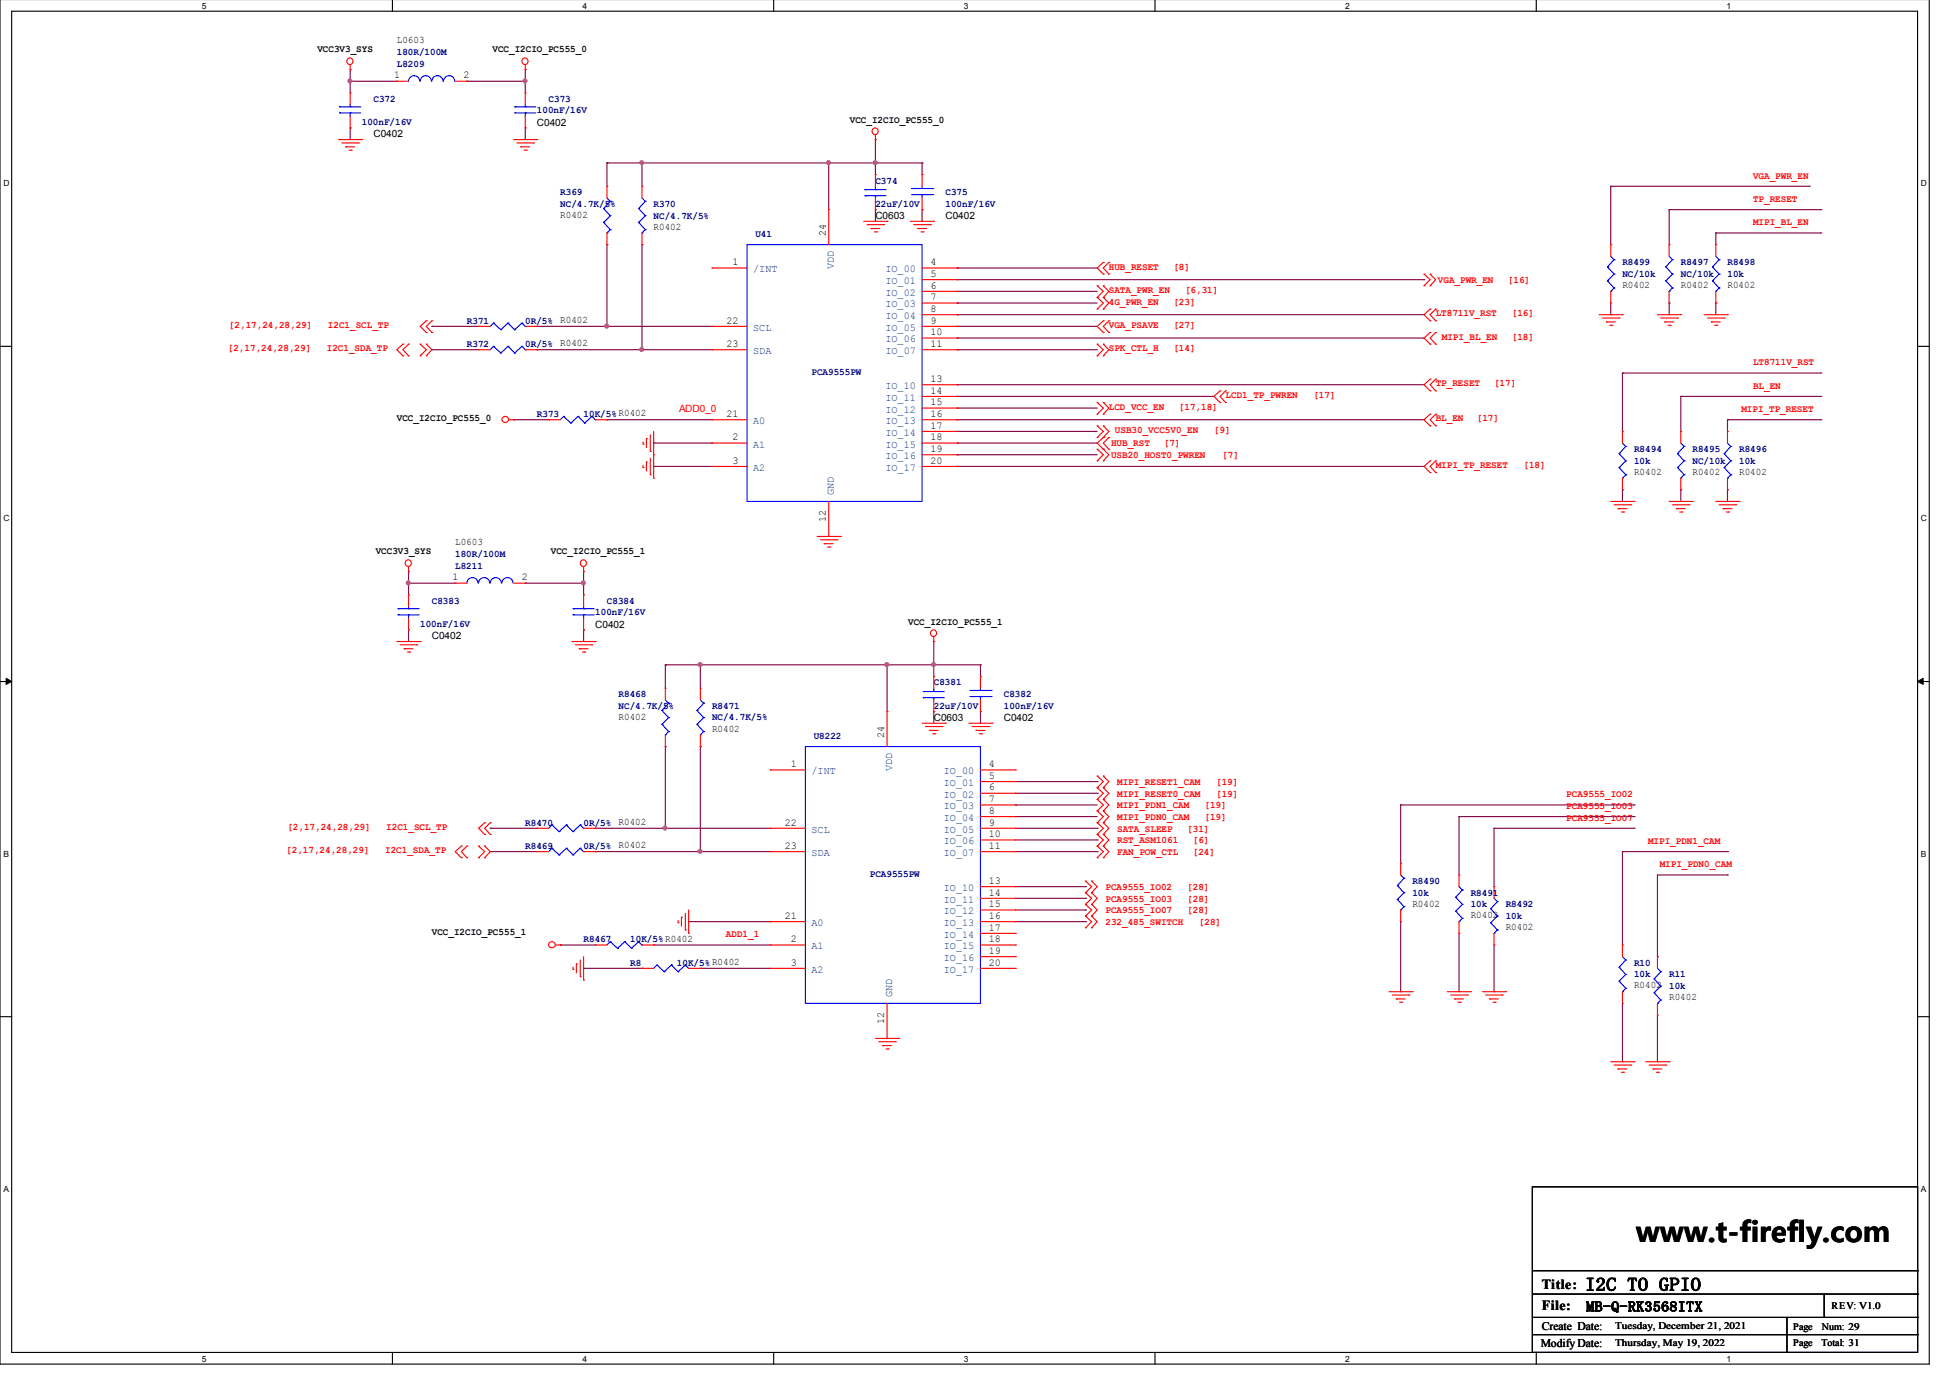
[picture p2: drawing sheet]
<svg xmlns="http://www.w3.org/2000/svg" width="297mm" height="210mm" viewBox="0 0 297 210" stroke-linecap="round" stroke-linejoin="round" font-family="sans-serif">
<path d="M0 -.1v207.9h293.9v-207.9M1.8 1.7h290.3v204.3h-290.3z" fill="none" stroke="#000" stroke-width=".17"/>
<g fill="#fff">
<path d="M30.7 .2h.6v1.3h-.6z"/>
<path d="M30.7 206.3h.6v1.3h-.6z"/>
</g>
<path d="M59.8 -.1v1.8M59.8 206v1.8" fill="none" stroke="#000" stroke-width=".17"/>
<g fill="#fff">
<path d="M88.7 .2h.6v1.3h-.6z"/>
<path d="M88.7 206.3h.6v1.3h-.6z"/>
</g>
<path d="M117.9 -.1v1.8M117.9 206v1.8" fill="none" stroke="#000" stroke-width=".17"/>
<g fill="#fff">
<path d="M146.8 .2h.6v1.3h-.6z"/>
<path d="M146.8 206.3h.6v1.3h-.6z"/>
</g>
<path d="M175.9 -.1v1.8M175.9 206v1.8" fill="none" stroke="#000" stroke-width=".17"/>
<g fill="#fff">
<path d="M204.9 .2h.6v1.3h-.6z"/>
<path d="M204.9 206.3h.6v1.3h-.6z"/>
</g>
<path d="M234 -.1v1.8M234 206v1.8" fill="none" stroke="#000" stroke-width=".17"/>
<g fill="#fff">
<path d="M263 .2h.6v1.3h-.6z"/>
<path d="M263 206.3h.6v1.3h-.6z"/>
<path d="M.5 27.2h.9v1.3h-.9z"/>
<path d="M292.6 27.2h.9v1.3h-.9z"/>
<path d="M.5 78.2h.9v1.4h-.9z"/>
<path d="M292.6 78.2h.9v1.4h-.9z"/>
</g>
<path d="M0 52.8h1.8M292.1 52.8h1.8" fill="none" stroke="#000" stroke-width=".17"/>
<g fill="#fff">
<path d="M.5 129.3h.8v1.4h-.8z"/>
<path d="M292.6 129.3h.8v1.4h-.8z"/>
</g>
<path d="M0 103.8h1.8M292.1 103.8h1.8" fill="none" stroke="#000" stroke-width=".17"/>
<path d="M.9 103.3l.9 .5-.9 .4zM292.1 103.8l.8-.5v.9z" fill="#000" stroke="#000" stroke-width=".15"/>
<g fill="#fff">
<path d="M.5 180.4h.7v1.3h-.7z"/>
<path d="M292.6 180.4h.7v1.3h-.7z"/>
</g>
<g fill="none" stroke="#000" stroke-width=".17">
<path d="M0 154.9h1.8M292.1 154.9h1.8M233.4 180.8h58.7v25.2h-58.7zM233.4 193.6h58.7M233.4 197.1h58.7M277.9 197.1v3.6M292.1 193.6h.1M292.1 197.1h.1M233.4 200.7h58.7M233.4 203.3h58.7M272.2 206h.1M272.2 200.7v5.3"/>
<path d="M277.9 200.7h.1M292.1 200.7h.1M292.1 203.3h.1"/>
</g>
<g fill="none" stroke="#800040" stroke-width=".17">
<path d="M53.3 12.4h.1M53.3 10.6h.1M53.3 19.5h.1M53.3 12.4h7.2M53.3 10.6v3.6M53.3 19.5v1.8M71.1 12.4h.1M71.1 12.4h8.9M80 12.4h.1M80 19.5h.1M80 10.6h.1M80 10.6v3.6"/>
<path d="M80 19.5v1.8M92.5 37.3h.1M92.5 24.8h.1M92.5 24.8v3.6M92.5 37.3v12.4M92.5 24.8h48M97.8 37.3h.1M97.8 24.8h.1M97.8 24.8v3.6M97.8 37.3v16M126.2 24.8h.1M126.2 24.8v7.1"/>
<path d="M133.3 24.8h.1M133.3 31.9h.1M133.3 21.3h.1M133.3 21.3v5.3M133.3 31.9v1.8M140.5 31.9h.1M140.5 24.8h.1M140.5 24.8v1.8M140.5 31.9v1.8M245.4 28.4h.1M245.4 28.4v8.9M245.4 28.4h30.2"/>
<path d="M254.3 31.9h.1M254.3 31.9v5.4M254.3 31.9h23.1M261.4 35.5h.1M261.4 35.5v1.8M261.4 35.5h16M275.6 28.4h.1M277.4 31.9h.1M277.4 35.5h.1M65.8 53.3h.1M65.8 49.7h.1M65.8 49.7h7.1"/>
<path d="M65.8 53.3h7.1M81.8 49.7h.1M81.8 53.3h.1M81.8 49.7h26.7M81.8 53.3h26.7M92.5 49.7h.1M97.8 53.3h.1M145.8 40.8h.1M145.8 47.9h.1M145.8 58.6h.1M145.8 51.5h.1M145.8 53.3h.1"/>
<path d="M145.8 44.4h.1M145.8 49.7h.1M145.8 46.2h.1M145.8 40.8h21.3M145.8 47.9h71.1M145.8 42.6h71.1M145.8 49.7h21.3M145.8 53.3h21.3M145.8 58.6h71.1M145.8 51.5h71.1M145.8 44.4h21.3M145.8 46.2h21.3"/>
<path d="M216.9 42.6h.1M245.4 47.9h.1M245.4 46.2v1.7M247.1 56.8h.1M247.1 56.8v8.9M247.1 56.8h30.3M254.3 46.2h.1M254.3 46.2v1.7M261.4 46.2h.1M261.4 46.2v1.7M277.4 56.8h.1M78.2 63.9h.1"/>
<path d="M78.2 63.9h5.4M92.5 63.9h.1M92.5 63.9h16M99.6 71h.1M99.6 67.5h.1M99.6 71h8.9M99.6 67.5h8.9M145.8 62.2h.1M145.8 60.4h.1M145.8 63.9h.1M145.8 65.7h.1M145.8 67.5h.1"/>
<path d="M145.8 69.3h.1M145.8 71h.1M145.8 63.9h71.1M145.8 71h71.1M145.8 67.5h21.3M145.8 62.2h21.3M145.8 60.4h39.1M145.8 65.7h21.3M145.8 69.3h21.3M247.1 74.6h.1M247.1 74.6v1.8M256 74.6h.1"/>
<path d="M256 60.4h.1M256 60.4h21.4M256 60.4v5.3M256 74.6v1.8M263.1 74.6h.1M263.1 63.9h.1M263.1 63.9h14.3M263.1 63.9v1.8M263.1 74.6v1.8M277.4 60.4h.1M277.4 63.9h.1M62.2 88.8h.1"/>
<path d="M62.2 87.1h.1M62.2 95.9h.1M62.2 88.8h7.1M62.2 87.1v3.5M62.2 95.9v1.8M80 88.8h.1M80 88.8h8.9M88.9 88.8h.1M88.9 95.9h.1M88.9 87.1h.1M88.9 87.1v3.5M88.9 95.9v1.8"/>
<path d="M142.2 97.7h.1M142.2 97.7v5.4M101.3 113.7h.1M101.3 101.3h.1M101.3 101.3v3.5M101.3 113.7v12.5M101.3 101.3h48.1M106.7 113.7h.1M106.7 101.3h.1M106.7 101.3v3.5M106.7 113.7v16M135.1 101.3h.1"/>
<path d="M135.1 101.3v7.1M142.2 101.3h.1M142.2 108.4h.1M142.2 108.4v1.8M149.4 108.4h.1M149.4 101.3h.1M149.4 101.3v1.8M149.4 108.4v1.8M154.7 119.1h12.4M167.1 119.1h.1M74.7 129.7h.1M74.7 126.2h.1"/>
<path d="M74.7 126.2h7.1M74.7 129.7h7.1M90.7 126.2h.1M90.7 129.7h.1M90.7 126.2h26.6M90.7 129.7h26.6M101.3 126.2h.1M106.7 129.7h.1M154.7 122.6h.1M154.7 124.4h.1M154.7 126.2h12.4M154.7 129.7h12.4"/>
<path d="M154.7 120.8h12.4M154.7 127.9h12.4M154.7 122.6h12.4M154.7 124.4h12.4M154.7 136.8h10.7M154.7 135.1h10.7M154.7 138.6h10.7M165.4 136.8h.1M165.4 135.1h.1M165.4 138.6h.1M167.1 120.8h.1M167.1 126.2h.1"/>
<path d="M167.1 127.9h.1M167.1 129.7h.1M213.4 122.6h.1M213.4 122.6v8.9M213.4 122.6h35.5M222.2 124.4h.1M222.2 124.4v8.9M222.2 124.4h26.7M227.6 126.2h.1M227.6 126.2h21.3M227.6 126.2v8.9M247.1 129.7h.1"/>
<path d="M247.1 129.7h16M247.1 129.7v14.2M248.9 122.6h.1M248.9 124.4h.1M248.9 126.2h.1M263.1 129.7h.1M263.1 133.3h.1M263.1 133.3h-10.6v12.4M85.3 143.9h.1M85.3 143.9h5.4M88.9 147.5h8.9M97.8 147.5h.1"/>
<path d="M99.6 143.9h.1M99.6 143.9h17.7M104.9 140.4h.1M104.9 140.4h12.4M106.7 147.5h.1M106.7 147.5h10.6M154.7 140.4h10.7M165.4 140.4h.1M213.4 151.1h.1M213.4 140.4v10.7M222.2 151.1h.1M222.2 142.2v8.9"/>
<path d="M227.6 151.1h.1M227.6 143.9v7.2M247.1 152.8v8.9M252.5 145.7h.1M252.5 154.6v7.1M247.1 161.7h.1M252.5 161.7h.1"/>
</g>
<g fill="#f0f" stroke="#f0f" stroke-width=".17">
<circle cx="92.4" cy="49.7" r=".3"/>
<circle cx="97.7" cy="53.2" r=".3"/>
<circle cx="133.3" cy="24.8" r=".3"/>
<circle cx="126.2" cy="24.8" r=".3"/>
<circle cx="97.7" cy="24.8" r=".3"/>
<circle cx="53.3" cy="12.3" r=".3"/>
<circle cx="80" cy="12.3" r=".3"/>
<circle cx="101.3" cy="126.1" r=".3"/>
<circle cx="106.6" cy="129.7" r=".3"/>
<circle cx="135.1" cy="101.2" r=".3"/>
<circle cx="142.2" cy="101.2" r=".3"/>
<circle cx="106.6" cy="101.2" r=".3"/>
<circle cx="62.2" cy="88.8" r=".3"/>
<circle cx="88.9" cy="88.8" r=".3"/>
</g>
<g fill="none" stroke="#f00" stroke-width=".17">
<path d="M53.3 10.6h.1M53.3 14.2h.1M53.3 19.5h.1M53.3 9.9v.7M53.3 14.2v1.7M53.3 17.7v1.8M60.5 12.4h.1M60.5 12.4h1.7M69.3 12.4h1.8M71.1 12.4h.1M80 10.6h.1M80 14.2h.1"/>
<path d="M80 19.5h.1M80 9.9v.7M80 14.2v1.7M80 17.7v1.8M51.6 21.3h3.5M52.1 21.8h2.5M52.7 22.4h.1M52.7 22.4h1.3M53.2 22.9h.3M53.5 22.9h.1M54.6 21.8h.1M55.1 21.3h.1"/>
<path d="M78.2 21.3h3.6M78.7 21.8h2.6M79.3 22.4h.1M79.3 22.4h1.4M79.8 22.9h.4M80.2 22.9h.1M81.3 21.8h.1M81.8 21.3h.1M92.5 28.4h.1M92.5 37.3h.1M92.5 28.4v1.8M92.5 35.5v1.8"/>
<path d="M97.8 28.4h.1M97.8 37.3h.1M97.8 28.4v1.8M97.8 35.5v1.8M126.2 31.9h.1M126.2 31.9v5.4M131.6 33.7h3.5M132.1 34.2h2.5M132.7 34.8h.1M132.7 34.8h1.3M133.2 35.3h.3M133.3 21.3h.1"/>
<path d="M133.3 31.9h.1M133.3 26.6h.1M133.3 20.6v.7M133.3 26.6v1.8M133.3 30.2v1.7M133.5 35.3h.1M134.6 34.2h.1M135.1 33.7h.1M138.7 33.7h3.5M139.2 34.2h2.5M139.8 34.8h.1M139.8 34.8h1.3"/>
<path d="M140.3 35.3h.3M140.5 26.6h.1M140.5 31.9h.1M140.5 26.6v1.8M140.5 30.2v1.7M140.6 35.3h.1M141.7 34.2h.1M142.2 33.7h.1M168.1 40h.1M168.1 40l-1 .8 1 1M168.9 40h.1M168.9 40l-.8 .8 .8 1"/>
<path d="M245.4 37.3h.1M245.4 37.3v1.7M254.3 37.3h.1M254.3 37.3v1.7M261.4 37.3h.1M261.4 37.3v1.7M61.4 54.2h.1M61.4 52.4h.1M61.4 52.4l-.9 .9 .9 .9M62.2 54.2h.1M62.2 52.4h.1M62.2 52.4l-.8 .9 .8 .9"/>
<path d="M64 54.2h.1M64 52.4h.1M64 52.4l.9 .9-.9 .9M64.9 52.4h.1M64.9 54.2h.1M64.9 50.6h.1M64.9 48.9h.1M64.9 52.4l.9 .9-.9 .9M64.9 48.9l-.9 .8 .9 .9M65.8 50.6h.1M65.8 48.9h.1M65.8 48.9l-.9 .8 .9 .9"/>
<path d="M72.9 53.3h.1M72.9 49.7h.1M72.9 53.3h1.8M72.9 49.7h1.8M80 53.3h1.8M80 49.7h1.8M81.8 53.3h.1M81.8 49.7h.1M108.5 40.8h.1M108.5 49.7h.1M108.5 53.3h.1M108.5 53.3h5.3"/>
<path d="M108.5 49.7h5.3M108.5 40.8h5.3M140.5 47.9h5.3M140.5 53.3h5.3M140.5 49.7h5.3M140.5 40.8h5.3M140.5 42.6h5.3M140.5 44.4h5.3M140.5 46.2h5.3M140.5 51.5h5.3M140.5 58.6h5.3M145.8 40.8h.1"/>
<path d="M145.8 42.6h.1M145.8 44.4h.1M145.8 46.2h.1M145.8 47.9h.1M145.8 49.7h.1M145.8 51.5h.1M145.8 53.3h.1M145.8 58.6h.1M167.1 54.2h.1M167.1 52.4h.1M167.1 43.5h.1M167.1 45.3h.1"/>
<path d="M167.1 47.1h.1M167.1 52.4l1 .9-1 .9M167.1 43.5l1 .9-1 .9M167.1 45.3l1 .9-1 .9M168.1 41.8h.1M168.1 54.2h.1M168.1 52.4h.1M168.1 43.5h.1M168.1 45.3h.1M168.1 50.6h.1M168.1 48.9h.1M168.1 47.1h.1"/>
<path d="M168.1 52.4l.8 .9-.8 .9M168.1 43.5l.8 .9-.8 .9M168.1 48.9l-1 .8 1 .9M168.1 45.3l.8 .9-.8 .9M168.9 41.8h.1M168.9 48.9h.1M168.9 50.6h.1M168.9 48.9l-.8 .8 .8 .9M185.8 59.5h.1M185.8 59.5l-.9 .9 .9 .9M186.7 59.5h.1M186.7 59.5l-.9 .9 .9 .9"/>
<path d="M216.9 43.5h.1M216.9 41.8h.1M216.9 41.8l.9 .8-.9 .9M217.8 43.5h.1M217.8 41.8h.1M217.8 50.6h.1M217.8 52.4h.1M217.8 59.5h.1M217.8 57.8h.1M217.8 48.9h.1M217.8 47.1h.1M217.8 41.8l.9 .8-.9 .9"/>
<path d="M217.8 50.6l-.9 .9 .9 .9M217.8 57.8l-.9 .8 .9 .9M217.8 47.1l-.9 .8 .9 1M218.7 52.4h.1M218.7 50.6h.1M218.7 57.8h.1M218.7 59.5h.1M218.7 47.1h.1M218.7 48.9h.1M218.7 50.6l-.9 .9 .9 .9M218.7 57.8l-.9 .8 .9 .9M218.7 47.1l-.9 .8 .9 1"/>
<path d="M243.6 47.9h3.5M244.1 48.4h2.5M244.7 49h.1M244.7 49h1.3M245.2 49.5h.3M245.4 46.2h.1M245.4 44.4v1.8M245.5 49.5h.1M246.6 48.4h.1M247.1 47.9h.1M252.5 47.9h3.5M253 48.4h2.5"/>
<path d="M253.6 49h.1M253.6 49h1.3M254.1 49.5h.3M254.3 46.2h.1M254.3 44.4v1.8M254.4 49.5h.1M255.5 48.4h.1M256 47.9h.1M259.6 47.9h3.5M260.1 48.4h2.5M260.7 49h.1M260.7 49h1.3"/>
<path d="M261.2 49.5h.3M261.4 46.2h.1M261.4 44.4v1.8M261.5 49.5h.1M262.6 48.4h.1M263.1 47.9h.1M77.6 63.9h.6M78.2 63.9h.1M83.6 63.9h.1M83.6 63.9h1.7M90.7 63.9h1.8M92.5 63.9h.1"/>
<path d="M98 67.7h.1M98 71.2h.1M98 67.3v.4M98 70.9v.3M98.5 66.8h.1M98.5 70.4h.1M98.5 66.8v1.4M98.5 70.4v1.3M99.1 68.8h.1M99.1 72.3h.1M99.1 66.2v2.6M99.1 69.8v2.5"/>
<path d="M99.6 69.3h.1M99.6 72.8h.1M99.6 65.7v7.1M108.5 63.9h.1M108.5 67.5h.1M108.5 71h.1M108.5 63.9h5.3M108.5 67.5h5.3M108.5 71h5.3M126.2 76.4v5.3M140.5 63.9h5.3M140.5 67.5h5.3"/>
<path d="M140.5 71h5.3M140.5 60.4h5.3M140.5 62.2h5.3M140.5 65.7h5.3M140.5 69.3h5.3M145.8 60.4h.1M145.8 62.2h.1M145.8 63.9h.1M145.8 65.7h.1M145.8 67.5h.1M145.8 69.3h.1M145.8 71h.1"/>
<path d="M167.1 63.1h.1M167.1 61.3h.1M167.1 66.6h.1M167.1 64.9h.1M167.1 70.2h.1M167.1 68.4h.1M167.1 61.3l1 .9-1 .9M167.1 64.9l1 .8-1 .9M167.1 68.4l1 .9-1 .9M168.1 63.1h.1M168.1 61.3h.1M168.1 66.6h.1"/>
<path d="M168.1 64.9h.1M168.1 68.4h.1M168.1 70.2h.1M168.1 61.3l.8 .9-.8 .9M168.1 64.9l.8 .8-.8 .9M168.1 66.6l-1 .9 1.8 1.8-.8 .9M168.9 68.4h.1M168.9 66.6h.1M168.9 66.6l-.8 .9 .8 .9M185.8 61.3h.1M186.7 61.3h.1M217.8 63.1h.1"/>
<path d="M217.8 64.9h.1M217.8 70.2h.1M217.8 72h.1M217.8 63.1l-.9 .8 .9 1M217.8 70.2l-.9 .8 .9 1M218.7 64.9h.1M218.7 63.1h.1M218.7 72h.1M218.7 70.2h.1M218.7 63.1l-.9 .8 .9 1M218.7 70.2l-.9 .8 .9 1M245.4 76.4h3.5"/>
<path d="M245.9 76.9h2.5M246.5 77.5h.1M246.5 77.5h1.3M247 78h.3M247.1 65.7h.1M247.1 74.6h.1M247.1 65.7v1.8M247.1 72.8v1.8M247.3 78h.1M248.4 76.9h.1M248.9 76.4h.1M254.3 76.4h3.5"/>
<path d="M254.8 76.9h2.5M255.4 77.5h.1M255.4 77.5h1.3M255.9 78h.3M256 65.7h.1M256 74.6h.1M256 65.7v1.8M256 72.8v1.8M256.2 78h.1M257.3 76.9h.1M257.8 76.4h.1M261.4 76.4h3.5"/>
<path d="M261.9 76.9h2.5M262.5 77.5h.1M262.5 77.5h1.3M263 78h.3M263.1 65.7h.1M263.1 74.6h.1M263.1 65.7v1.8M263.1 72.8v1.8M263.3 78h.1M264.4 76.9h.1M264.9 76.4h.1M60.5 97.7h3.5"/>
<path d="M61 98.2h2.5M61.6 98.8h.1M61.6 98.8h1.3M62.1 99.3h.3M62.2 87.1h.1M62.2 90.6h.1M62.2 95.9h.1M62.2 86.4v.7M62.2 90.6v1.8M62.2 94.2v1.7M62.4 99.3h.1M63.5 98.2h.1"/>
<path d="M64 97.7h.1M69.3 88.8h.1M69.3 88.8h1.8M78.2 88.8h1.8M80 88.8h.1M87.1 97.7h3.6M87.6 98.2h2.6M88.2 98.8h.1M88.2 98.8h1.4M88.7 99.3h.4M88.9 87.1h.1M88.9 90.6h.1"/>
<path d="M88.9 95.9h.1M88.9 86.4v.7M88.9 90.6v1.8M88.9 94.2v1.7M89.1 99.3h.1M90.2 98.2h.1M90.7 97.7h.1M124.5 81.7h3.5M125 82.2h2.5M125.6 82.8h.1M125.6 82.8h1.3M126.1 83.3h.3"/>
<path d="M126.2 81.7h.1M126.4 83.3h.1M127.5 82.2h.1M128 81.7h.1M142.2 97.7h.1M142.2 97v.7M101.3 104.8h.1M101.3 113.7h.1M101.3 104.8v1.8M101.3 111.9v1.8M106.7 104.8h.1M106.7 113.7h.1"/>
<path d="M106.7 104.8v1.8M106.7 111.9v1.8M117.3 117.3h.1M117.3 117.3h5.4M135.1 108.4h.1M135.1 108.4v5.3M140.5 110.2h3.5M141 110.7h2.5M141.6 111.3h.1M141.6 111.3h1.3M142.1 111.8h.3M142.2 108.4h.1"/>
<path d="M142.2 103.1h.1M142.2 103.1v1.7M142.2 106.6v1.8M142.4 111.8h.1M143.5 110.7h.1M144 110.2h.1M147.6 110.2h3.5M148.1 110.7h2.5M148.7 111.3h.1M148.7 111.3h1.3M149.2 111.8h.3M149.4 103.1h.1"/>
<path d="M149.4 108.4h.1M149.4 117.3h5.3M149.4 119.1h5.3M149.4 103.1v1.7M149.4 106.6v1.8M149.5 111.8h.1M150.6 110.7h.1M151.1 110.2h.1M154.7 117.3h.1M154.7 119.1h.1M167.1 120h.1M167.1 118.2h.1"/>
<path d="M167.1 118.2l1 .9-1 .9M167.1 120l1 .8-1 1M168.1 120h.1M168.1 118.2h.1M168.1 118.2l.8 .9-.8 .9M168.1 120l.8 .8-.8 1M70.3 130.7h.1M70.3 128.9h.1M70.3 128.9l-1 .8 1 1M71.1 130.7h.1M71.1 128.9h.1M71.1 128.9l-.8 .8 .8 1"/>
<path d="M72.9 130.7h.1M72.9 128.9h.1M72.9 128.9l.9 .8-.9 1M73.8 128.9h.1M73.8 130.7h.1M73.8 127.1h.1M73.8 125.3h.1M73.8 128.9l.9 .8-.9 1M73.8 125.3l-.9 .9 .9 .9M74.7 127.1h.1M74.7 125.3h.1M74.7 125.3l-.9 .9 .9 .9"/>
<path d="M81.8 126.2h.1M81.8 129.7h.1M81.8 126.2h1.8M81.8 129.7h1.8M88.9 126.2h1.8M88.9 129.7h1.8M90.7 126.2h.1M90.7 129.7h.1M103.8 139.7h.1M103.8 139.7v1.4M104.4 139.1v2.6M104.9 138.6v3.6"/>
<path d="M117.3 126.2h.1M117.3 129.7h.1M117.3 126.2h5.4M117.3 129.7h5.4M149.4 126.2h5.3M149.4 129.7h5.3M149.4 120.8h5.3M149.4 122.6h5.3M149.4 124.4h5.3M149.4 127.9h5.3M149.4 135.1h5.3M149.4 136.8h5.3"/>
<path d="M149.4 138.6h5.3M154.7 120.8h.1M154.7 122.6h.1M154.7 124.4h.1M154.7 126.2h.1M154.7 127.9h.1M154.7 129.7h.1M154.7 135.1h.1M154.7 136.8h.1M154.7 138.6h.1M165.4 137.8h.1M165.4 136h.1"/>
<path d="M165.4 134.2h.1M165.4 139.5h.1M165.4 136l.9 .8-.9 1M165.4 134.2l.9 .9-.9 .9M165.4 137.8l.9 .8-.9 .9M165.4 139.5l.9 .9-.9 .9M166.3 137.8h.1M166.3 136h.1M166.3 134.2h.1M166.3 139.5h.1M166.3 136l.8 .8-.8 1M166.3 134.2l.8 .9-.8 .9"/>
<path d="M166.3 137.8l.8 .8-.8 .9M166.3 139.5l.8 .9-.8 .9M167.1 121.8h.1M167.1 127.1h.1M167.1 125.3h.1M167.1 128.9h.1M167.1 123.5h.1M167.1 130.7h.1M167.1 125.3l1 .9-1 .9M167.1 127.1l1 .8-1 1M167.1 121.8l1 .8-1 .9M167.1 123.5l1 .9-1 .9"/>
<path d="M167.1 128.9l1 .8-1 1M168.1 121.8h.1M168.1 127.1h.1M168.1 125.3h.1M168.1 128.9h.1M168.1 123.5h.1M168.1 130.7h.1M168.1 125.3l.8 .9-.8 .9M168.1 127.1l.8 .8-.8 1M168.1 121.8l.8 .8-.8 .9M168.1 123.5l.8 .9-.8 .9M168.1 128.9l.8 .8-.8 1"/>
<path d="M213.4 131.5h.1M213.4 131.5v1.8M213.4 138.6v1.8M222.2 133.3h.1M222.2 133.3v1.8M227.6 135.1h.1M227.6 135.1v1.7M84.7 143.9h.6M85.3 143.9h.1M87.3 147.7h.1M87.3 147.3v.4M87.8 146.8h.1"/>
<path d="M87.8 146.8v1.4M88.4 148.8h.1M88.4 146.2v2.6M88.9 149.3h.1M88.9 145.7v3.6M90.7 143.9h.1M90.7 143.9h1.8M97.8 147.5h.1M97.8 143.9h1.8M97.8 147.5h1.8M99.6 143.9h.1M103.3 140.6h.1"/>
<path d="M103.3 140.2v.4M104.4 141.7h.1M104.9 142.2h.1M104.9 147.5h1.8M106.7 147.5h.1M117.3 140.4h.1M117.3 143.9h.1M117.3 147.5h.1M117.3 143.9h5.4M117.3 140.4h5.4M117.3 147.5h5.4M133.3 158.2h3.6"/>
<path d="M133.9 158.7h2.5M134.5 159.3h.1M134.5 159.3h1.3M135 159.8h.3M135.1 158.2h.1M135.1 152.8v5.4M135.3 159.8h.1M136.4 158.7h.1M136.9 158.2h.1M149.4 143.9h5.3M149.4 140.4h5.3M149.4 147.5h5.3"/>
<path d="M149.4 142.2h5.3M149.4 145.7h5.3M154.7 140.4h.1M154.7 142.2h.1M154.7 143.9h.1M154.7 145.7h.1M154.7 147.5h.1M165.4 141.3h.1M166.3 141.3h.1M211.6 151.1h3.5M212.1 151.6h2.5M212.7 152.2h.1"/>
<path d="M212.7 152.2h1.3M213.2 152.7h.3M213.4 140.4h.1M213.5 152.7h.1M214.6 151.6h.1M215.1 151.1h.1M220.5 151.1h3.5M221 151.6h2.5M221.6 152.2h.1M221.6 152.2h1.3M222.1 152.7h.3M222.2 142.2h.1"/>
<path d="M222.2 140.4v1.8M222.4 152.7h.1M223.5 151.6h.1M224 151.1h.1M225.8 151.1h3.6M226.3 151.6h2.6M226.9 152.2h.1M226.9 152.2h1.4M227.4 152.7h.4M227.6 143.9h.1M227.6 142.2v1.7M227.8 152.7h.1"/>
<path d="M228.9 151.6h.1M229.4 151.1h.1M247.1 143.9h.1M247.1 152.8h.1M247.1 143.9v1.8M247.1 151.1v1.7M252.5 145.7h.1M252.5 154.6h.1M252.5 145.7v1.8M252.5 152.8v1.8M245.4 161.7h3.5M245.9 162.2h2.5"/>
<path d="M246.5 162.8h.1M246.5 162.8h1.3M247 163.3h.3M247.3 163.3h.1M248.4 162.2h.1M248.9 161.7h.1M250.7 161.7h3.6M251.2 162.2h2.5M251.8 162.8h.1M251.8 162.8h1.4M252.3 163.3h.3M252.6 163.3h.1"/>
<path d="M253.7 162.2h.1M254.3 161.7h.1"/>
<circle cx="53.3" cy="9.3" r=".49"/>
<circle cx="79.9" cy="9.3" r=".49"/>
<circle cx="133.3" cy="20" r=".49"/>
<circle cx="77" cy="63.9" r=".49"/>
<circle cx="62.2" cy="85.8" r=".49"/>
<circle cx="88.8" cy="85.8" r=".49"/>
<circle cx="142.2" cy="96.4" r=".49"/>
<circle cx="84.1" cy="143.9" r=".49"/>
</g>
<g fill="none" stroke="#00f" stroke-width=".17">
<path d="M51.7 17.2h.1M51.7 16.3h.1M51.7 17.2h3.2M51.7 16.3h3.2M53.3 16.3h.1M53.3 17.2h.1M53.3 15.9v.4M53.3 17.2v.5M62.2 12.4a.85 .85 0 0 1 .9-.9 .85 .85 0 0 1 .8 .9M64 12.4a.85 .85 0 0 1 .9-.9 .85 .85 0 0 1 .8 .9M65.8 12.4a.85 .85 0 0 1 .8-.9 .85 .85 0 0 1 .9 .9M67.6 12.4a.85 .85 0 0 1 .8-.9 .85 .85 0 0 1 .9 .9"/>
<path d="M78.4 17.2h.1M78.4 16.3h.1M78.4 17.2h3.2M78.4 16.3h3.2M80 16.3h.1M80 17.2h.1M80 15.9v.4M80 17.2v.5M91.9 31.8h.1M91.9 33.9h.1M91.9 31.8l1.1 1.1M91.9 33.9l1.1 1.1"/>
<path d="M92.5 35.5h.1M92.5 30.2l.5 .5M93 30.7h.1M93 32.9h.1M93 35h.1M93 30.7l-1.1 1.1M93 32.9l-1.1 1M93 35l-.5 .5M97.3 31.8h.1M97.3 33.9h.1M97.3 31.8l1 1.1M97.3 33.9l1 1.1"/>
<path d="M97.8 35.5h.1M97.8 30.2l.5 .5M98.3 30.7h.1M98.3 32.9h.1M98.3 35h.1M98.3 30.7l-1 1.1M98.3 32.9l-1 1M98.3 35l-.5 .5M113.8 37.3h26.7v39.1h-26.7zM131.7 28.9h.1M131.7 29.8h.1M131.7 28.9h3.3"/>
<path d="M131.7 29.8h3.3M133.3 29.8h.1M133.3 28.9h.1M133.3 28.4v.5M133.3 29.8v.4M138.9 29.6h3.2M138.9 28.7h3.2M140.5 28.7h.1M140.5 29.6h.1M140.5 28.4v.3M140.5 29.6v.6M142.1 29.6h.1"/>
<path d="M142.1 28.7h.1M245.4 39l.5 .6M245.9 39.6h.1M245.9 39.6l-1 1.1M254.3 39l.5 .6M254.8 39.6h.1M254.8 39.6l-1.1 1.1M261.4 39l.5 .6M261.9 39.6h.1M261.9 39.6l-1 1.1M75.2 52.8h.1M75.2 49.2h.1"/>
<path d="M75.2 52.8l-.5 .5M75.2 52.8l1.1 1M75.2 49.2l-.5 .5M75.2 49.2l1.1 1M76.3 53.8h.1M76.3 50.2h.1M77.4 52.8h.1M77.4 49.2h.1M77.4 52.8l-1.1 1M77.4 52.8l1 1M77.4 49.2l-1.1 1M77.4 49.2l1 1"/>
<path d="M78.4 53.8h.1M78.4 50.2h.1M79.5 52.8h.1M79.5 49.2h.1M79.5 52.8l-1.1 1M79.5 52.8l.5 .5M79.5 49.2l-1.1 1M79.5 49.2l.5 .5M80 53.3h.1M80 49.7h.1M244.9 40.7h.1M244.9 42.8h.1"/>
<path d="M244.9 40.7l1 1.1M244.9 42.8l1 1.1M245.4 44.4h.1M245.9 41.8h.1M245.9 43.9h.1M245.9 41.8l-1 1M245.9 43.9l-.5 .5M253.7 40.7h.1M253.7 42.8h.1M253.7 40.7l1.1 1.1M253.7 42.8l1.1 1.1M254.3 44.4h.1"/>
<path d="M254.8 41.8h.1M254.8 43.9h.1M254.8 41.8l-1.1 1M254.8 43.9l-.5 .5M260.9 40.7h.1M260.9 42.8h.1M260.9 40.7l1 1.1M260.9 42.8l1 1.1M261.4 44.4h.1M261.9 41.8h.1M261.9 43.9h.1M261.9 41.8l-1 1"/>
<path d="M261.9 43.9l-.5 .5M85.9 63.4h.1M85.9 63.4l-.6 .5M85.9 63.4l1.1 1M87 64.4h.1M88.1 63.4h.1M88.1 63.4l-1.1 1M88.1 63.4l1 1M89.1 64.4h.1M90.2 63.4h.1M90.2 63.4l.5 .5M90.2 63.4l-1.1 1"/>
<path d="M90.7 63.9h.1M246.6 69.1h.1M246.6 71.2h.1M246.6 69.1l1 1.1M246.6 71.2l1 1.1M247.1 72.8h.1M247.1 67.5l.5 .5M247.6 68h.1M247.6 70.2h.1M247.6 72.3h.1M247.6 68l-1 1.1M247.6 70.2l-1 1"/>
<path d="M247.6 72.3l-.5 .5M255.5 69.1h.1M255.5 71.2h.1M255.5 69.1l1 1.1M255.5 71.2l1 1.1M256 72.8h.1M256 67.5l.5 .5M256.5 68h.1M256.5 70.2h.1M256.5 72.3h.1M256.5 68l-1 1.1M256.5 70.2l-1 1"/>
<path d="M256.5 72.3l-.5 .5M262.6 69.1h.1M262.6 71.2h.1M262.6 69.1l1.1 1.1M262.6 71.2l1.1 1.1M263.1 72.8h.1M263.1 67.5l.6 .5M263.7 68h.1M263.7 70.2h.1M263.7 72.3h.1M263.7 68l-1.1 1.1M263.7 70.2l-1.1 1"/>
<path d="M263.7 72.3l-.6 .5M60.6 93.7h.1M60.6 92.7h.1M60.6 93.7h3.2M60.6 92.7h3.2M62.2 92.7h.1M62.2 93.7h.1M62.2 92.4v.3M62.2 93.7v.5M71.1 88.8a.85 .85 0 0 1 .9-.8 .85 .85 0 0 1 .8 .8M72.9 88.8a.85 .85 0 0 1 .8-.8 .85 .85 0 0 1 .9 .8M74.7 88.8a.85 .85 0 0 1 .8-.8 .85 .85 0 0 1 .9 .8"/>
<path d="M76.5 88.8a.85 .85 0 0 1 .8-.8 .85 .85 0 0 1 .8 .8M87.3 93.7h.1M87.3 92.7h.1M87.3 93.7h3.2M87.3 92.7h3.2M88.9 92.7h.1M88.9 93.7h.1M88.9 92.4v.3M88.9 93.7v.5M100.8 108.2h.1M100.8 110.3h.1M100.8 108.2l1.1 1.1"/>
<path d="M100.8 110.3l1.1 1.1M101.3 111.9h.1M101.3 106.6l.6 .5M101.9 107.1h.1M101.9 109.3h.1M101.9 111.4h.1M101.9 111.4l-.6 .5M101.9 107.1l-1.1 1.1M101.9 109.3l-1.1 1M106.2 108.2h.1M106.2 110.3h.1M106.2 108.2l1 1.1"/>
<path d="M106.2 110.3l1 1.1M106.7 111.9h.1M106.7 106.6l.5 .5M107.2 107.1h.1M107.2 109.3h.1M107.2 111.4h.1M107.2 107.1l-1 1.1M107.2 109.3l-1 1M107.2 111.4l-.5 .5M122.7 113.7h26.7v39.1h-26.7zM140.6 105.3h.1M140.6 106.3h.1"/>
<path d="M140.6 105.3h3.2M140.6 106.3h3.2M142.2 106.3h.1M142.2 105.3h.1M142.2 104.8v.5M142.2 106.3v.3M147.7 106.1h3.3M147.7 105.2h3.3M149.4 105.2h.1M149.4 106.1h.1M149.4 104.8v.4M149.4 106.1v.5"/>
<path d="M151 106.1h.1M151 105.2h.1M84.1 125.7h.1M84.1 129.2h.1M84.1 125.7l-.5 .5M84.1 125.7l1.1 1M84.1 129.2l-.5 .5M84.1 129.2l1.1 1M85.2 126.7h.1M85.2 130.2h.1M86.3 125.7h.1M86.3 129.2h.1"/>
<path d="M86.3 125.7l-1.1 1M86.3 125.7l1 1M86.3 129.2l-1.1 1M86.3 129.2l1 1M87.3 126.7h.1M87.3 130.2h.1M88.4 125.7h.1M88.4 129.2h.1M88.4 125.7l-1.1 1M88.4 125.7l.5 .5M88.4 129.2l-1.1 1M88.4 129.2l.5 .5"/>
<path d="M88.9 126.2h.1M88.9 129.7h.1M212.9 134.9h.1M212.9 137h.1M212.9 134.9l1 1.1M212.9 137l1 1.1M213.4 138.6h.1M213.4 133.3l.5 .5M213.9 133.8h.1M213.9 136h.1M213.9 138.1h.1M213.9 133.8l-1 1.1"/>
<path d="M213.9 136l-1 1M213.9 138.1l-.5 .5M221.7 136.7h.1M221.7 138.8h.1M221.7 136.7l1.1 1.1M221.7 138.8l1.1 1.1M222.2 135.1l.6 .5M222.8 135.6h.1M222.8 137.8h.1M222.8 139.9h.1M222.8 135.6l-1.1 1.1M222.8 137.8l-1.1 1"/>
<path d="M222.8 139.9l-.6 .5M227.1 138.4h.1M227.1 138.4l1 1.1M227.6 136.8l.5 .5M228.1 137.3h.1M228.1 139.5h.1M228.1 137.3l-1 1.1M228.1 139.5l-1 1.1M93 143.4h.1M93 143.4l-.5 .5M93 143.4l1.1 1.1M94.1 144.5h.1"/>
<path d="M95.2 143.4h.1M95.2 143.4l-1.1 1.1M95.2 143.4l1 1.1M96.2 144.5h.1M97.3 143.4h.1M97.3 143.4l-1.1 1.1M97.3 143.4l.5 .5M97.8 143.9h.1M100.1 147h.1M100.1 147l-.5 .5M100.1 147l1.1 1M101.2 148h.1"/>
<path d="M102.3 147h.1M102.3 147l-1.1 1M102.3 147l1 1M103.3 148h.1M104.4 147h.1M104.4 147l-1.1 1M104.4 147l.5 .5M104.9 147.5h.1M222.2 140.4h.1M227.1 140.6h.1M227.1 140.6l1 1.1M227.6 142.2h.1"/>
<path d="M228.1 141.7h.1M228.1 141.7l-.5 .5M246.6 147.3h.1M246.6 149.5h.1M246.6 147.3l1 1.1M246.6 149.5l1 1.1M247.1 151.1h.1M247.1 145.7l.5 .5M247.6 146.2h.1M247.6 148.4h.1M247.6 150.6h.1M247.6 146.2l-1 1.1"/>
<path d="M247.6 148.4l-1 1.1M247.6 150.6l-.5 .5M252 149.1h.1M252 151.2h.1M252 149.1l1 1.1M252 151.2l1 1.1M252.5 152.8h.1M252.5 147.5l.5 .5M253 148h.1M253 150.2h.1M253 152.3h.1M253 148l-1 1.1"/>
<path d="M253 150.2l-1 1M253 152.3l-.5 .5"/>
</g>
<text font-size="4.2" x="249.3" y="189.2">www.t-firefly.com</text>
<text font-size="2.8" x="241.5" y="196.6">I2C TO GPIO</text>
<g font-size="2.1">
<text x="234.9" y="196.3">Title:</text>
<text x="234.9" y="199.5">File:</text>
<text x="241.6" y="199.7">MB-Q-RK3568ITX</text>
</g>
<g font-size="1.8">
<text x="234.9" y="202.5">Create Date:</text>
<text x="234.7" y="205.2">Modify Date:</text>
</g>
<g font-size="1.6">
<text x="60" y="12">1</text>
<text x="70.6" y="12">2</text>
<text x="125.8" y="36" transform="rotate(-90 125.8 36)">24</text>
<text x="111.6" y="40.4">1</text>
<text x="141.7" y="40.4">4</text>
<text x="141.7" y="42.2">5</text>
<text x="141.7" y="44">6</text>
<text x="141.7" y="45.7">7</text>
<text x="141.7" y="47.5">8</text>
<text x="110.7" y="49.3">22</text>
<text x="110.7" y="52.8">23</text>
<text x="141.7" y="49.3">9</text>
<text x="141.7" y="51.1">10</text>
<text x="141.7" y="52.8">11</text>
<text x="141.7" y="58.2">13</text>
<text x="141.7" y="60">14</text>
<text x="110.7" y="63.5">21</text>
<text x="141.7" y="61.7">15</text>
<text x="141.7" y="63.5">16</text>
<text x="141.7" y="65.3">17</text>
<text x="111.6" y="67.1">2</text>
<text x="111.6" y="70.6">3</text>
<text x="141.7" y="67.1">18</text>
<text x="141.7" y="68.8">19</text>
<text x="141.7" y="70.6">20</text>
<text x="125.8" y="79.5" transform="rotate(-90 125.8 79.5)">12</text>
<text x="68.9" y="88.4">1</text>
<text x="79.5" y="88.4">2</text>
<text x="134.7" y="112.5" transform="rotate(-90 134.7 112.5)">24</text>
<text x="120.5" y="116.9">1</text>
<text x="150.6" y="116.9">4</text>
<text x="150.6" y="118.6">5</text>
<text x="119.5" y="125.7">22</text>
<text x="150.6" y="120.4">6</text>
<text x="150.6" y="122.2">7</text>
<text x="150.6" y="124">8</text>
<text x="150.6" y="125.7">9</text>
<text x="119.5" y="129.3">23</text>
<text x="150.6" y="127.5">10</text>
<text x="150.6" y="129.3">11</text>
<text x="150.6" y="134.6">13</text>
<text x="150.6" y="136.4">14</text>
<text x="119.5" y="140">21</text>
<text x="120.5" y="143.5">2</text>
<text x="150.6" y="138.2">15</text>
<text x="150.6" y="140">16</text>
<text x="150.6" y="141.7">17</text>
<text x="150.6" y="143.5">18</text>
<text x="120.5" y="147.1">3</text>
<text x="150.6" y="145.3">19</text>
<text x="150.6" y="147.1">20</text>
<text x="134.7" y="156" transform="rotate(-90 134.7 156)">12</text>
</g>
<g font-size="1.6" fill="#004080">
<text x="114.7" y="41.5">/INT</text>
<text x="127" y="41" transform="rotate(-90 127 41)">VDD</text>
<text x="134.9" y="41.5">IO_00</text>
<text x="134.9" y="43.3">IO_01</text>
<text x="134.9" y="45.1">IO_02</text>
<text x="134.9" y="46.8">IO_03</text>
<text x="114.7" y="50.4">SCL</text>
<text x="114.7" y="53.9">SDA</text>
<text x="134.9" y="48.6">IO_04</text>
<text x="134.9" y="50.4">IO_05</text>
<text x="134.9" y="52.2">IO_06</text>
<text x="134.9" y="53.9">IO_07</text>
<text x="134.9" y="59.3">IO_10</text>
<text x="114.7" y="64.6">A0</text>
<text x="134.9" y="61.1">IO_11</text>
<text x="134.9" y="62.8">IO_12</text>
<text x="134.9" y="64.6">IO_13</text>
<text x="114.7" y="68.2">A1</text>
<text x="114.7" y="71.7">A2</text>
<text x="134.9" y="66.4">IO_14</text>
<text x="134.9" y="68.2">IO_15</text>
<text x="134.9" y="69.9">IO_16</text>
<text x="134.9" y="71.7">IO_17</text>
<text x="127" y="75.5" transform="rotate(-90 127 75.5)">GND</text>
<text x="123.6" y="118">/INT</text>
<text x="135.9" y="117.4" transform="rotate(-90 135.9 117.4)">VDD</text>
<text x="143.8" y="118">IO_00</text>
<text x="143.8" y="119.7">IO_01</text>
<text x="143.8" y="121.5">IO_02</text>
<text x="143.8" y="123.3">IO_03</text>
<text x="143.8" y="125.1">IO_04</text>
<text x="123.6" y="126.8">SCL</text>
<text x="123.6" y="130.4">SDA</text>
<text x="143.8" y="126.8">IO_05</text>
<text x="143.8" y="128.6">IO_06</text>
<text x="143.8" y="130.4">IO_07</text>
<text x="143.8" y="135.7">IO_10</text>
<text x="143.8" y="137.5">IO_11</text>
<text x="123.6" y="141.1">A0</text>
<text x="143.8" y="139.3">IO_12</text>
<text x="143.8" y="141.1">IO_13</text>
<text x="143.8" y="142.8">IO_14</text>
<text x="123.6" y="144.6">A1</text>
<text x="123.6" y="148.2">A2</text>
<text x="143.8" y="144.6">IO_15</text>
<text x="143.8" y="146.4">IO_16</text>
<text x="143.8" y="148.2">IO_17</text>
<text x="135.9" y="151.9" transform="rotate(-90 135.9 151.9)">GND</text>
</g>
<g font-size="1.5">
<text x="48.3" y="7.9">VCC3V3_SYS</text>
<text x="60.5" y="6.5">L0603</text>
<text x="75" y="7.9">VCC_I2CIO_PC555_0</text>
<text x="56.9" y="20.9">C0402</text>
<text x="81.8" y="19.1">C0402</text>
<text x="129.5" y="18.7">VCC_I2CIO_PC555_0</text>
<text x="85.3" y="33.2">R0402</text>
<text x="99.6" y="35">R0402</text>
<text x="133.3" y="33.4">C0603</text>
<text x="144" y="33.4">C0402</text>
<text x="247.1" y="43.9">R0402</text>
<text x="256" y="43.9">R0402</text>
<text x="263.1" y="43.9">R0402</text>
<text x="85.3" y="52.8">R0402</text>
<text x="85.3" y="49.2">R0402</text>
<text x="60.5" y="64.2">VCC_I2CIO_PC555_0</text>
<text x="248.9" y="72.3">R0402</text>
<text x="257.8" y="72.3">R0402</text>
<text x="264.9" y="72.3">R0402</text>
<text x="69.3" y="83">L0603</text>
<text x="57.2" y="84.3">VCC3V3_SYS</text>
<text x="83.9" y="84.3">VCC_I2CIO_PC555_1</text>
<text x="90.7" y="95.6">C0402</text>
<text x="138.3" y="95.2">VCC_I2CIO_PC555_1</text>
<text x="65.8" y="97.4">C0402</text>
<text x="94.2" y="109.7">R0402</text>
<text x="108.5" y="111.4">R0402</text>
<text x="142.2" y="109.8">C0603</text>
<text x="152.9" y="109.8">C0402</text>
<text x="94.2" y="125.7">R0402</text>
<text x="94.2" y="129.2">R0402</text>
<text x="65.8" y="142.4">VCC_I2CIO_PC555_1</text>
<text x="215.1" y="138.1">R0402</text>
<text x="224" y="139.9">R0402</text>
<text x="229.4" y="141.7">R0402</text>
<text x="248.9" y="150.6">R0402</text>
<text x="254.3" y="152.3">R0402</text>
<text x="246" y="202.4">Tuesday, December 21, 2021</text>
<text x="273.1" y="202.5">Page</text>
<text x="277.5" y="202.5">Num: 29</text>
<text x="279" y="199.3">REV: V1.0</text>
<text x="246" y="205.1">Thursday, May 19, 2022</text>
<text x="273.1" y="205.1">Page</text>
<text x="277.5" y="205.1">Total: 31</text>
</g>
<g font-size="1.5" fill="#000080">
<text x="60.5" y="10.2">L8209</text>
<text x="60.5" y="8.4">180R/100M</text>
<text x="56.9" y="15.5">C372</text>
<text x="81.8" y="17.3">100nF/16V</text>
<text x="83.6" y="15.5">C373</text>
<text x="55.1" y="19.1">100nF/16V</text>
<text x="85.3" y="29.7">R369</text>
<text x="133.3" y="28">C374</text>
<text x="144" y="29.7">C375</text>
<text x="85.3" y="31.5">NC/4.7K/5%</text>
<text x="99.6" y="31.5">R370</text>
<text x="99.6" y="33.3">NC/4.7K/5%</text>
<text x="133.3" y="31.5">22uF/10V</text>
<text x="144" y="31.5">100nF/16V</text>
<text x="115.1" y="36.2">U41</text>
<text x="247.1" y="40.4">R8499</text>
<text x="256" y="40.4">R8497</text>
<text x="263.1" y="40.4">R8498</text>
<text x="247.1" y="42.2">NC/10k</text>
<text x="256" y="42.2">NC/10k</text>
<text x="263.1" y="42.2">10k</text>
<text x="71.1" y="52.8">R372</text>
<text x="71.1" y="49.3">R371</text>
<text x="80" y="52.8">0R/5%</text>
<text x="80" y="49.3">0R/5%</text>
<text x="123.6" y="57.1">PCA9555PW</text>
<text x="81.8" y="63.5">R373</text>
<text x="88.9" y="63.5">10K/5%R0402</text>
<text x="248.9" y="68.8">R8494</text>
<text x="248.9" y="70.6">10k</text>
<text x="257.8" y="68.8">R8495</text>
<text x="257.8" y="70.6">NC/10k</text>
<text x="264.9" y="68.8">R8496</text>
<text x="264.9" y="70.6">10k</text>
<text x="69.3" y="86.6">L8211</text>
<text x="69.3" y="84.9">180R/100M</text>
<text x="64" y="95.5">100nF/16V</text>
<text x="65.8" y="92">C8383</text>
<text x="90.7" y="93.7">100nF/16V</text>
<text x="92.5" y="92">C8384</text>
<text x="94.2" y="106.2">R8468</text>
<text x="94.2" y="108">NC/4.7K/5%</text>
<text x="108.5" y="108">R8471</text>
<text x="142.2" y="104.4">C8381</text>
<text x="142.2" y="108">22uF/10V</text>
<text x="152.9" y="106.2">C8382</text>
<text x="152.9" y="108">100nF/16V</text>
<text x="108.5" y="109.7">NC/4.7K/5%</text>
<text x="124" y="112.6">U8222</text>
<text x="80" y="125.7">R8470</text>
<text x="88.9" y="125.7">0R/5%</text>
<text x="80" y="129.3">R8469</text>
<text x="88.9" y="129.3">0R/5%</text>
<text x="132.5" y="133.5">PCA9555PW</text>
<text x="215.1" y="134.6">R8490</text>
<text x="215.1" y="136.4">10k</text>
<text x="224" y="136.4">R8491</text>
<text x="88.9" y="143.5">R8467</text>
<text x="96" y="143.5">10K/5%R0402</text>
<text x="224" y="138.2">10k</text>
<text x="229.4" y="138.2">R8492</text>
<text x="229.4" y="140">10k</text>
<text x="96" y="147.1">R8</text>
<text x="103.1" y="147.1">10K/5%R0402</text>
<text x="248.9" y="147.1">R10</text>
<text x="248.9" y="148.9">10k</text>
<text x="254.3" y="148.9">R11</text>
<text x="254.3" y="150.6">10k</text>
</g>
<g font-size="1.5" fill="#f00">
<text x="267" y="27.2">VGA_PWR_EN</text>
<text x="267" y="30.7">TP_RESET</text>
<text x="267" y="34.3">MIPI_BL_EN</text>
<text x="168.9" y="41.1">HUB_RESET</text>
<text x="178.7" y="41.1">[8]</text>
<text x="168.9" y="44.6">SATA_PWR_EN</text>
<text x="168.9" y="46.4">4G_PWR_EN</text>
<text x="178.7" y="46.4">[23]</text>
<text x="180.5" y="44.6">[6,31]</text>
<text x="219" y="43.1">VGA_PWR_EN</text>
<text x="229.7" y="43.1">[16]</text>
<text x="34.7" y="53.5">[2,17,24,28,29]</text>
<text x="34.9" y="50">[2,17,24,28,29]</text>
<text x="49.8" y="53.5">I2C1_SDA_TP</text>
<text x="50" y="50">I2C1_SCL_TP</text>
<text x="168.9" y="53.5">SPK_CTL_H</text>
<text x="168.9" y="50">VGA_PSAVE</text>
<text x="178.7" y="53.5">[14]</text>
<text x="178.7" y="50">[27]</text>
<text x="218.7" y="48.2">LT8711V_RST</text>
<text x="219.6" y="51.7">MIPI_BL_EN</text>
<text x="230.3" y="51.7">[18]</text>
<text x="230.3" y="48.2">[16]</text>
<text x="218.7" y="58.9">TP_RESET</text>
<text x="227.6" y="58.9">[17]</text>
<text x="267" y="55.6">LT8711V_RST</text>
<text x="267" y="59.2">BL_EN</text>
<text x="103.5" y="62.8">ADD0_0</text>
<text x="168.9" y="62.4">LCD_VCC_EN</text>
<text x="169.8" y="66">USB30_VCC5V0_EN</text>
<text x="179.6" y="62.4">[17,18]</text>
<text x="184.9" y="66">[9]</text>
<text x="186.7" y="60.6">LCD1_TP_PWREN</text>
<text x="200.1" y="60.6">[17]</text>
<text x="218.7" y="64.2">BL_EN</text>
<text x="225" y="64.2">[17]</text>
<text x="265.3" y="62.8">MIPI_TP_RESET</text>
<text x="169.2" y="68">HUB_RST</text>
<text x="169.2" y="69.8">USB20_HOST0_PWREN</text>
<text x="177.3" y="68">[7]</text>
<text x="186.2" y="69.8">[7]</text>
<text x="218.7" y="71.3">MIPI_TP_RESET</text>
<text x="232.1" y="71.3">[18]</text>
<text x="170.2" y="119.6">MIPI_RESET1_CAM</text>
<text x="185.3" y="119.6">[19]</text>
<text x="170.2" y="121.3">MIPI_RESET0_CAM</text>
<text x="170.2" y="123.1">MIPI_PDN1_CAM</text>
<text x="170.2" y="124.9">MIPI_PDN0_CAM</text>
<text x="183.5" y="123.1">[19]</text>
<text x="183.5" y="124.9">[19]</text>
<text x="185.3" y="121.3">[19]</text>
<text x="238.6" y="121.4">PCA9555_IO02</text>
<text x="238.6" y="123.2">PCA9555_IO03</text>
<text x="238.6" y="125">PCA9555_IO07</text>
<text x="43.6" y="130">[2,17,24,28,29]</text>
<text x="43.8" y="126.4">[2,17,24,28,29]</text>
<text x="58.7" y="130">I2C1_SDA_TP</text>
<text x="58.8" y="126.4">I2C1_SCL_TP</text>
<text x="170.2" y="126.7">SATA_SLEEP</text>
<text x="170.2" y="128.5">RST_ASM1061</text>
<text x="170.2" y="130.2">FAN_POW_CTL</text>
<text x="180.8" y="126.7">[31]</text>
<text x="181.7" y="128.5">[6]</text>
<text x="181.7" y="130.2">[24]</text>
<text x="251" y="128.5">MIPI_PDN1_CAM</text>
<text x="168.4" y="137.3">PCA9555_IO03</text>
<text x="168.4" y="135.6">PCA9555_IO02</text>
<text x="180.8" y="137.3">[28]</text>
<text x="180.8" y="135.6">[28]</text>
<text x="252.8" y="132.1">MIPI_PDN0_CAM</text>
<text x="110.6" y="142.8">ADD1_1</text>
<text x="168.4" y="139.1">PCA9555_IO07</text>
<text x="168.4" y="140.9">232_485_SWITCH</text>
<text x="180.8" y="139.1">[28]</text>
<text x="182.6" y="140.9">[28]</text>
</g>
<g font-size="1.3">
<text x="30.7" y="1.4">5</text>
<text x="88.7" y="1.4">4</text>
<text x="146.8" y="1.4">3</text>
<text x="204.9" y="1.4">2</text>
<text x="263" y="1.4">1</text>
<text x=".5" y="28.4">D</text>
<text x="292.6" y="28.4">D</text>
<text x=".5" y="79.4">C</text>
<text x="292.6" y="79.4">C</text>
<text x=".5" y="130.5">B</text>
<text x="292.6" y="130.5">B</text>
<text x=".5" y="181.5">A</text>
<text x="292.6" y="181.5">A</text>
<text x="30.7" y="207.4">5</text>
<text x="88.7" y="207.4">4</text>
<text x="146.8" y="207.4">3</text>
<text x="204.9" y="207.4">2</text>
<text x="263" y="207.4">1</text>
</g>
</svg>
